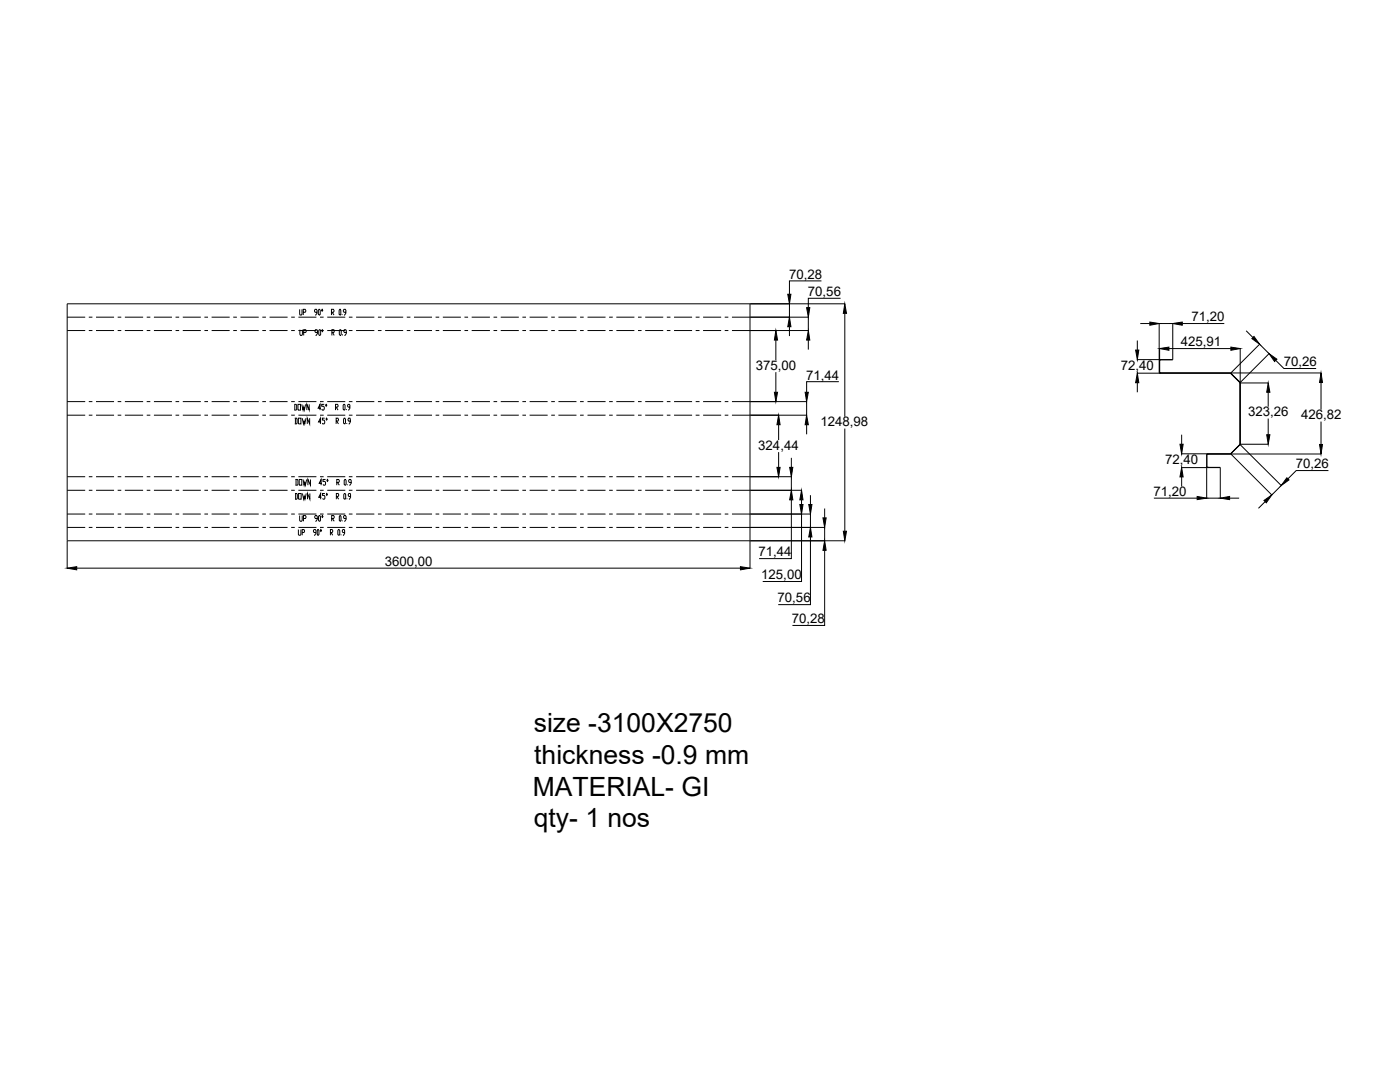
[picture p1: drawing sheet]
<svg xmlns="http://www.w3.org/2000/svg" width="279mm" height="216mm" viewBox="0 0 279 216" stroke-linecap="round" stroke-linejoin="round" font-family="sans-serif">
<!-- layer: 0 -->
<g fill="none" stroke="#000" stroke-width=".2">
<path d="M163.9 56h-6.3v2.7M167.8 59.5h-6.5v1.9M13.4 63.3h3.6M13.4 66h3.6M17.7 63.3h.7M17.7 66h.7M19.2 63.3h3.6M19.2 66h3.6M23.5 63.3h.7M23.5 66h.7M24.9 63.3h3.7M24.9 66h3.7"/>
<path d="M29.3 63.3h.7M29.3 66h.7M30.7 63.3h3.6M30.7 66h3.6M35 63.3h.8M35 66h.8M36.5 63.3h3.6M36.5 66h3.6M40.8 63.3h.7M40.8 66h.7M42.2 63.3h3.6M42.2 66h3.6"/>
<path d="M46.6 63.3h.7M46.6 66h.7M48 63.3h3.6M48 66h3.6M52.4 63.3h.7M52.4 66h.7M53.8 63.3h3.6M53.8 66h3.6M58.1 63.3h.7M58.1 66h.7M59.5 63.3h3.6M59.5 66h3.6"/>
<path d="M59.8 61.7l.1 1.2h.2l.2-.2v-1M59.8 65.8v.9l.2 .2h.2l.2-.2v-.9M60.5 62.3h.4l.1-.2-.1-.4h-.4v1.2M60.6 66.3h.4l.1-.1-.1-.4h-.4v1.1M63.3 62.3h-.4l-.1-.2 .1-.4h.2l.2 .2v.6l-.4 .4M63.4 66.3h-.4l-.1-.1 .1-.4h.2l.2 .2v.5l-.4 .4M63.7 61.7l.2 .2v.8l-.1 .2-.3-.2zM63.7 65.8l.3 .2-.1 .9-.3-.2v-.7zM63.9 63.3h.7M63.9 66h.7M64.3 61.7l.1 .2-.1 .2-.1-.2zM64.3 65.8l.2 .2-.2 .2-.1-.2z"/>
<path d="M65.3 63.3h3.6M65.3 66h3.6M66.2 62.3h.3l.2-.2-.2-.4h-.3v1.2M66.2 66.3h.4v-.5h-.4v1.1M66.3 62.3l.4 .6M66.4 66.3l.3 .6M67.8 61.7l.2 .2-.1 1-.2-.2zM67.8 65.8l.3 .2-.1 .9-.3-.2v-.7zM68.3 62.7v.2M68.4 66.7v.2M69 62.3h-.3l-.2-.2 .2-.4h.2l.1 .2v.6l-.3 .4M69.1 66.3h-.4l-.1-.1 .1-.4h.3l.1 .2v.5l-.4 .4"/>
<path d="M69.6 63.3h.7M69.6 66h.7M71.1 63.3h3.6M71.1 66h3.6M75.4 63.3h.7M75.4 66h.7M76.9 63.3h3.6M76.9 66h3.6M81.2 63.3h.7M81.2 66h.7M82.6 63.3h3.6M82.6 66h3.6"/>
<path d="M86.9 63.3h.8M86.9 66h.8M88.4 63.3h3.6M88.4 66h3.6M92.7 63.3h.7M92.7 66h.7M94.1 63.3h3.7M94.1 66h3.7M98.5 63.3h.7M98.5 66h.7M99.9 63.3h3.6M99.9 66h3.6"/>
<path d="M104.3 63.3h.7M104.3 66h.7M105.7 63.3h3.6M105.7 66h3.6M110 63.3h.7M110 66h.7M111.4 63.3h3.6M111.4 66h3.6M115.8 63.3h.7M115.8 66h.7M117.2 63.3h3.6M117.2 66h3.6"/>
<path d="M121.6 63.3h.7M121.6 66h.7M123 63.3h3.6M123 66h3.6M127.3 63.3h.7M127.3 66h.7M128.8 63.3h3.6M128.8 66h3.6M133.1 63.3h.7M133.1 66h.7M134.5 63.3h3.6M134.5 66h3.6"/>
<path d="M138.8 63.3h.8M138.8 66h.8M140.3 63.3h3.6M140.3 66h3.6M144.6 63.3h.8M144.6 66h.8M146.1 63.3h15.3M146.1 66h15.3M149.7 60.6v52.8M154.8 67.9v4M154.8 74.3v4M157.6 60.6v2.7"/>
<path d="M157.6 65.2v1.9M161.3 63.3v2.7M161.3 67.9v1.9M167.4 76.2h-6.4v2.1M168.6 62.5v20.6M168.6 60.6h-155.2v52.8M226.9 71.8h7.1M227 67.9v2M227 71.8v.1M227 74.3v.2M227 76.4v1.9M227.6 64.6h1.9"/>
<path d="M231.3 71.8h.1M231.3 64.5v9.9M231.3 64.6h2.7M231.4 74.4v.1M231.4 71.8h.1M231.4 74.4h.1M231.4 69.6v4.9M233.3 69.6h12.3M234 64.5v7.3h-2.6M236 64.6h8.3M245.6 74.5h.1M245.6 74.4v.1"/>
<path d="M245.6 74.4h.1M245.6 74.5l1.9 1.8M247.4 76.4h.1M247.5 76.3v.1M247.5 69.6v19M248.7 66l1.3 1.4M251.4 68.7l-5.8 5.7M251.4 68.7l1.9 1.9M253.1 78.3v2.9M253.1 76.4h-5.6v12.2M253.3 70.5l-5.8 5.9-1.9-1.9M254.6 71.9l1.6 1.6h6.5"/>
<path d="M263.6 76.3v5.4M263.7 74.4l-36.8 .1M13.4 80.1h3.6M13.4 82.8h3.6M13.4 95.1h3.6M13.4 97.8h3.6M17.7 80.1h.7M17.7 82.8h.7M17.7 95.1h.7M17.7 97.8h.7M19.2 80.1h3.6M19.2 82.8h3.6"/>
<path d="M19.2 95.1h3.6M19.2 97.8h3.6M23.5 80.1h.7M23.5 82.8h.7M23.5 95.1h.7M23.5 97.8h.7M24.9 80.1h3.7M24.9 82.8h3.7M24.9 95.1h3.7M24.9 97.8h3.7M29.3 80.1h.7M29.3 82.8h.7"/>
<path d="M29.3 95.1h.7M29.3 97.8h.7M30.7 80.1h3.6M30.7 82.8h3.6M30.7 95.1h3.6M30.7 97.8h3.6M35 80.1h.8M35 82.8h.8M35 95.1h.8M35 97.8h.8M36.5 80.1h3.6M36.5 82.8h3.6"/>
<path d="M36.5 95.1h3.6M36.5 97.8h3.6M40.8 80.1h.7M40.8 82.8h.7M40.8 95.1h.7M40.8 97.8h.7M42.2 80.1h3.6M42.2 82.8h3.6M42.2 95.1h3.6M42.2 97.8h3.6M46.6 80.1h.7M46.6 82.8h.7"/>
<path d="M46.6 95.1h.7M46.6 97.8h.7M48 80.1h3.6M48 82.8h3.6M48 95.1h3.6M48 97.8h3.6M52.4 80.1h.7M52.4 82.8h.7M52.4 95.1h.7M52.4 97.8h.7M53.8 80.1h3.6M53.8 82.8h3.6"/>
<path d="M53.8 95.1h3.6M53.8 97.8h3.6M58.1 80.1h.7M58.1 82.8h.7M58.1 95.1h.7M58.1 97.8h.7M58.7 80.7h.4l.1 .2v.7l-.1 .2h-.4M58.8 83.4h.4l.1 .3v.7l-.1 .2h-.4M58.8 80.7v1.1M58.9 98.5h.3l.1 .2v.7l-.1 .2h-.3M59 95.7h.3l.2 .2v.7l-.2 .2h-.3M59 83.4v1.2"/>
<path d="M59 98.5v1.1M59.1 95.7v1.1M59.5 80.7h.5v1.1h-.5zM59.5 83.4h.6v1.2h-.6zM59.5 80.1h3.6M59.5 82.8h3.6M59.5 95.1h3.6M59.5 97.8h3.6M59.6 98.5h.5v1.1h-.5zM59.7 95.7h.5v1.1h-.5zM60.2 80.7l.3 1.1 .1-.6 .1 .6 .3-1.1M60.3 83.4l.3 1.2 .1-.6 .1 .6 .3-1.2"/>
<path d="M60.4 98.5l.2 1.1 .1-.5 .2 .5 .2-1.1M60.5 95.7l.2 1.1 .1-.5 .1 .5 .3-1.1M61.7 80.7v1.1l-.5-1.1v1.1M61.8 83.4v1.2l-.5-1.2v1.2M61.8 98.5v1.1l-.4-1.1v1.1M62 95.7v1.1l-.5-1.1v1.1M63.9 80.1h.7M63.9 82.8h.7M63.9 95.1h.7M63.9 97.8h.7M64 81.4h-.5l.4-.7v1.1M64.1 84.2h-.5l.4-.8v1.2"/>
<path d="M64.1 99.2h-.5l.4-.7v1.1M64.2 96.4h-.5l.4-.7v1.1M64.7 80.7h-.5v.4h.4l.1 .1-.1 .6h-.3l-.1-.2M64.8 83.4h-.5v.4h.4l.1 .6-.1 .2h-.3l-.1-.2M64.8 98.5h-.4v.3h.3l.1 .6-.1 .2-.3-.2M65 95.7h-.5v.4h.3l.2 .2-.2 .5h-.2l-.1-.2M65.1 80.7l.1 .2-.1 .2-.1-.2zM65.2 83.4l.1 .3-.1 .1-.1-.1zM65.2 98.5l.1 .2-.1 .1-.1-.1zM65.3 80.1h3.6M65.3 82.8h3.6M65.3 95.1h3.6"/>
<path d="M65.3 97.8h3.6M65.3 95.7l.2 .2-.2 .2-.1-.2zM67 81.2h.3l.2-.1-.2-.4h-.3v1.1M67.1 84h.3l.1-.2-.1-.4h-.3v1.2M67.1 81.2l.4 .6M67.1 99.1h.4l.1-.3-.1-.3h-.4v1.1M67.2 84l.3 .6M67.2 96.3h.4l.1-.2-.1-.4h-.4v1.1M67.2 99.1l.4 .5M67.3 96.3l.4 .5M68.6 80.7l.3 .2-.2 .9-.2-.2v-.7zM68.7 83.4l.2 .3v.7l-.1 .2-.2-.2z"/>
<path d="M68.7 98.5l.3 .2v.7l-.1 .2-.3-.2zM68.8 95.7l.3 .2v.7l-.2 .2-.2-.2zM69.1 81.6v.2M69.2 84.4v.2M69.2 99.4v.2M69.3 96.6v.2M69.6 80.1h.7M69.6 82.8h.7M69.6 95.1h.7M69.6 97.8h.7M69.8 81.2h-.3l-.1-.1 .1-.4 .3 .2v.5l-.3 .4M69.9 84h-.3l-.1-.2 .1-.4h.2l.1 .3v.5l-.3 .4"/>
<path d="M70 99.1h-.4l-.1-.3 .1-.3h.3l.1 .2v.5l-.4 .4M70.1 96.3h-.4l-.1-.2 .1-.4h.3l.1 .2v.5l-.4 .4M71.1 80.1h3.6M71.1 82.8h3.6M71.1 95.1h3.6M71.1 97.8h3.6M75.4 80.1h.7M75.4 82.8h.7M75.4 95.1h.7M75.4 97.8h.7M76.9 80.1h3.6M76.9 82.8h3.6"/>
<path d="M76.9 95.1h3.6M76.9 97.8h3.6M81.2 80.1h.7M81.2 82.8h.7M81.2 95.1h.7M81.2 97.8h.7M82.6 80.1h3.6M82.6 82.8h3.6M82.6 95.1h3.6M82.6 97.8h3.6M86.9 80.1h.8M86.9 82.8h.8"/>
<path d="M86.9 95.1h.8M86.9 97.8h.8M88.4 80.1h3.6M88.4 82.8h3.6M88.4 95.1h3.6M88.4 97.8h3.6M92.7 80.1h.7M92.7 82.8h.7M92.7 95.1h.7M92.7 97.8h.7M94.1 80.1h3.7M94.1 82.8h3.7"/>
<path d="M94.1 95.1h3.7M94.1 97.8h3.7M98.5 80.1h.7M98.5 82.8h.7M98.5 95.1h.7M98.5 97.8h.7M99.9 80.1h3.6M99.9 82.8h3.6M99.9 95.1h3.6M99.9 97.8h3.6M104.3 80.1h.7M104.3 82.8h.7"/>
<path d="M104.3 95.1h.7M104.3 97.8h.7M105.7 80.1h3.6M105.7 82.8h3.6M105.7 95.1h3.6M105.7 97.8h3.6M110 80.1h.7M110 82.8h.7M110 95.1h.7M110 97.8h.7M111.4 80.1h3.6M111.4 82.8h3.6"/>
<path d="M111.4 95.1h3.6M111.4 97.8h3.6M115.8 80.1h.7M115.8 82.8h.7M115.8 95.1h.7M115.8 97.8h.7M117.2 80.1h3.6M117.2 82.8h3.6M117.2 95.1h3.6M117.2 97.8h3.6M121.6 80.1h.7M121.6 82.8h.7"/>
<path d="M121.6 95.1h.7M121.6 97.8h.7M123 80.1h3.6M123 82.8h3.6M123 95.1h3.6M123 97.8h3.6M127.3 80.1h.7M127.3 82.8h.7M127.3 95.1h.7M127.3 97.8h.7M128.8 80.1h3.6M128.8 82.8h3.6"/>
<path d="M128.8 95.1h3.6M128.8 97.8h3.6M133.1 80.1h.7M133.1 82.8h.7M133.1 95.1h.7M133.1 97.8h.7M134.5 80.1h3.6M134.5 82.8h3.6M134.5 95.1h3.6M134.5 97.8h3.6M138.8 80.1h.8M138.8 82.8h.8"/>
<path d="M138.8 95.1h.8M138.8 97.8h.8M140.3 80.1h3.6M140.3 82.8h3.6M140.3 95.1h3.6M140.3 97.8h3.6M144.6 80.1h.8M144.6 82.8h.8M144.6 95.1h.8M144.6 97.8h.8M146.1 80.1h14.9v2.7h-14.9M146.1 95.1h11.9"/>
<path d="M146.1 97.8h13.9M155.4 84.8v3M155.4 90.2v3.1M157.9 99.7v11.8h-6.4M157.9 91.4v1.9M157.9 95.1v2.7M160 99.7v1M161 84.8v1.9M161.7 98.8v1.9M168.6 85.5v20.5M230.3 99.4h8.6M235.8 90.6h9.8"/>
<path d="M235.8 93.3h7.7M235.8 86.7v1.9M235.8 90.6v.1M235.8 93.1v.2M235.8 95.2v1.9M240.8 93.2h.1M240.8 99.4h2.7M240.9 93.2v.1M240.9 90.6l-.1 8.8M240.9 90.6h.1M240.9 93.2h.1M240.9 90.6v2.7"/>
<path d="M240.9 93.3h2.6v6.1M240.9 90.6h22.8M245.4 99.4h1.9M245.6 90.5h.1M245.6 90.6h.1M245.6 90.5v.1M245.6 90.6l8.3 8.2M247.4 88.6h.1M247.5 88.6h5.6M247.5 88.6l8.2 8.3-1.9 1.9M247.5 88.6l-1.9 2M247.5 88.6v.1"/>
<path d="M247.5 88.7l-1.9 1.9M253.1 83.5v3.2M263.6 84.1v4.6M265.1 93.9h-6.4l-1.7 1.6M13.4 102.6h3.6M13.4 105.2h3.6M13.4 107.9h155.2M15.3 113.4h132.5M17.7 102.6h.7M17.7 105.2h.7M19.2 102.6h3.6M19.2 105.2h3.6"/>
<path d="M23.5 102.6h.7M23.5 105.2h.7M24.9 102.6h3.7M24.9 105.2h3.7M29.3 102.6h.7M29.3 105.2h.7M30.7 102.6h3.6M30.7 105.2h3.6M35 102.6h.8M35 105.2h.8M36.5 102.6h3.6M36.5 105.2h3.6"/>
<path d="M40.8 102.6h.7M40.8 105.2h.7M42.2 102.6h3.6M42.2 105.2h3.6M46.6 102.6h.7M46.6 105.2h.7M48 102.6h3.6M48 105.2h3.6M52.4 102.6h.7M52.4 105.2h.7M53.8 102.6h3.6M53.8 105.2h3.6"/>
<path d="M58.1 102.6h.7M58.1 105.2h.7M59.5 105.7v.9l.2 .2h.2l.2-.2v-.9M59.5 102.6h3.6M59.5 105.2h3.6M59.8 102.9v.9l.1 .2h.3l.1-.2v-.9M60.3 106.3h.3l.2-.3-.2-.3h-.3v1.1M60.6 103.5h.3l.2-.2-.2-.4h-.3v1.1M63.1 106.3h-.4l-.1-.3 .1-.3h.2l.2 .2v.5l-.4 .4M63.3 103.5h-.4l-.1-.2 .1-.4h.3l.1 .2v.5l-.4 .4M63.4 105.7l.3 .2v.7l-.2 .2-.2-.2zM63.7 102.9l.3 .2v.7l-.2 .2-.2-.2z"/>
<path d="M63.9 102.6h.7M63.9 105.2h.7M64 105.7l.2 .2-.2 .1-.1-.1zM64.3 102.9l.2 .2-.2 .2-.1-.2zM65.3 102.6h3.6M65.3 105.2h3.6M65.9 106.3h.4l.1-.3-.1-.3h-.4v1.1M66.1 106.3l.3 .5M66.2 103.5h.4l.1-.2-.1-.4h-.4v1.1M66.3 103.5l.4 .5M67.5 105.7l.3 .2v.7l-.1 .2-.3-.2zM67.8 102.9l.3 .2v.7l-.2 .2-.2-.2z"/>
<path d="M68.1 106.6v.2M68.3 103.8v.2M68.8 106.3h-.4l-.1-.3 .1-.3h.3l.1 .2v.5l-.4 .4M69.1 103.5h-.4l-.1-.2 .1-.4h.2l.2 .2v.5l-.4 .4M69.6 102.6h.7M69.6 105.2h.7M71.1 102.6h3.6M71.1 105.2h3.6M75.4 102.6h.7M75.4 105.2h.7M76.9 102.6h3.6M76.9 105.2h3.6"/>
<path d="M81.2 102.6h.7M81.2 105.2h.7M82.6 102.6h3.6M82.6 105.2h3.6M86.9 102.6h.8M86.9 105.2h.8M88.4 102.6h3.6M88.4 105.2h3.6M92.7 102.6h.7M92.7 105.2h.7M94.1 102.6h3.7M94.1 105.2h3.7"/>
<path d="M98.5 102.6h.7M98.5 105.2h.7M99.9 102.6h3.6M99.9 105.2h3.6M104.3 102.6h.7M104.3 105.2h.7M105.7 102.6h3.6M105.7 105.2h3.6M110 102.6h.7M110 105.2h.7M111.4 102.6h3.6M111.4 105.2h3.6"/>
<path d="M115.8 102.6h.7M115.8 105.2h.7M117.2 102.6h3.6M117.2 105.2h3.6M121.6 102.6h.7M121.6 105.2h.7M123 102.6h3.6M123 105.2h3.6M127.3 102.6h.7M127.3 105.2h.7M128.8 102.6h3.6M128.8 105.2h3.6"/>
<path d="M133.1 102.6h.7M133.1 105.2h.7M134.5 102.6h3.6M134.5 105.2h3.6M138.8 102.6h.8M138.8 105.2h.8M140.3 102.6h3.6M140.3 105.2h3.6M144.6 102.6h.8M144.6 105.2h.8M146.1 102.6h15.6v2.6M146.1 105.2h18.5v2.7"/>
<path d="M160 102.6v13.4h-7.8M161.7 107.1v13.6h-6.4M164.6 109.8v15h-6.5M164.6 101.5v1.8M252.5 100.1l-1.4 1.3"/>
</g>
<g fill="#000" stroke="#000" stroke-width=".2">
<path d="M157.2 58.7h.6l-.2 1.9zM154.5 78.3h.7l-.4 1.8zM154.8 66l.4 1.9h-.7zM157.6 63.3l.2 1.9h-.6zM160.7 78.3h.6l-.3 1.8zM161.3 66l.3 1.9h-.6zM161 61.4h.6l-.3 1.9zM168.6 60.6l.3 1.9h-.6zM226.6 69.9h.7l-.3 1.9zM227 74.5l.3 1.9h-.7zM229.5 64.3l1.8 .3-1.8 .3zM231.4 69.6l1.9-.3v.6z"/>
<path d="M234 64.6l2-.3v.6zM245.6 69.3l1.9 .3-1.9 .3zM249.8 67.6l.5-.5 1.1 1.6zM253.1 76.4l.3 1.9h-.6zM253.3 70.6l1.5 1.1-.4 .4zM263.6 74.4l.3 1.9h-.6zM155.1 93.3h.6l-.3 1.8zM155.4 82.8l.3 2h-.6zM157.6 93.3h.6l-.3 1.8zM157.9 97.8l.3 1.9h-.6zM160 97.8l.3 1.9h-.7zM161 82.8l.3 2h-.6z"/>
<path d="M235.5 88.6h.6l-.3 2zM235.8 93.3l.3 1.9h-.6zM238.9 99.1l1.9 .3-1.9 .3zM243.5 99.4l1.9-.3v.6zM252.3 99.9l1.5-1.1-1.1 1.5zM252.8 86.7h.6l-.3 1.9zM256.8 95.3l.4 .5-1.5 1.1zM263.3 88.7h.6l-.3 1.9zM13.4 113.4l1.9-.3v.6zM147.8 113.1l1.9 .3-1.9 .3zM159.6 100.7h.7l-.3 1.9zM161.4 100.7h.6l-.3 1.9z"/>
<path d="M161.7 105.2l.3 1.9h-.6zM164.2 103.3h.7l-.3 1.9zM164.6 107.9l.3 1.9h-.7zM168.3 106h.6l-.3 1.9z"/>
</g>
<g font-size="5.3">
<text x="106.5" y="146.1">size -3100X2750</text>
<text x="106.6" y="152.4">thickness -0.9 mm</text>
<text x="106.3" y="158.8">MATERIAL- GI</text>
<text x="106.5" y="165.1">qty- 1 nos</text>
</g>
<g font-size="2.6">
<text x="157.5" y="55.6">70,28</text>
<text x="161.2" y="59.1">70,56</text>
<text x="237.8" y="64.1">71,20</text>
<text x="235.7" y="69.1">425,91</text>
<text x="150.8" y="73.8">375,00</text>
<text x="160.9" y="75.7">71,44</text>
<text x="223.7" y="73.9">72,40</text>
<text x="256.2" y="73.1">70,26</text>
<text x="249.1" y="83.1">323,26</text>
<text x="259.7" y="83.7">426,82</text>
<text x="151.3" y="89.7">324,44</text>
<text x="163.7" y="85.1">1248,98</text>
<text x="232.5" y="92.7">72,40</text>
<text x="258.6" y="93.5">70,26</text>
<text x="230.2" y="99">71,20</text>
<text x="76.8" y="112.9">3600,00</text>
<text x="151.4" y="111">71,44</text>
<text x="151.9" y="115.6">125,00</text>
<text x="155.2" y="120.2">70,56</text>
<text x="158" y="124.3">70,28</text>
</g>
</svg>
